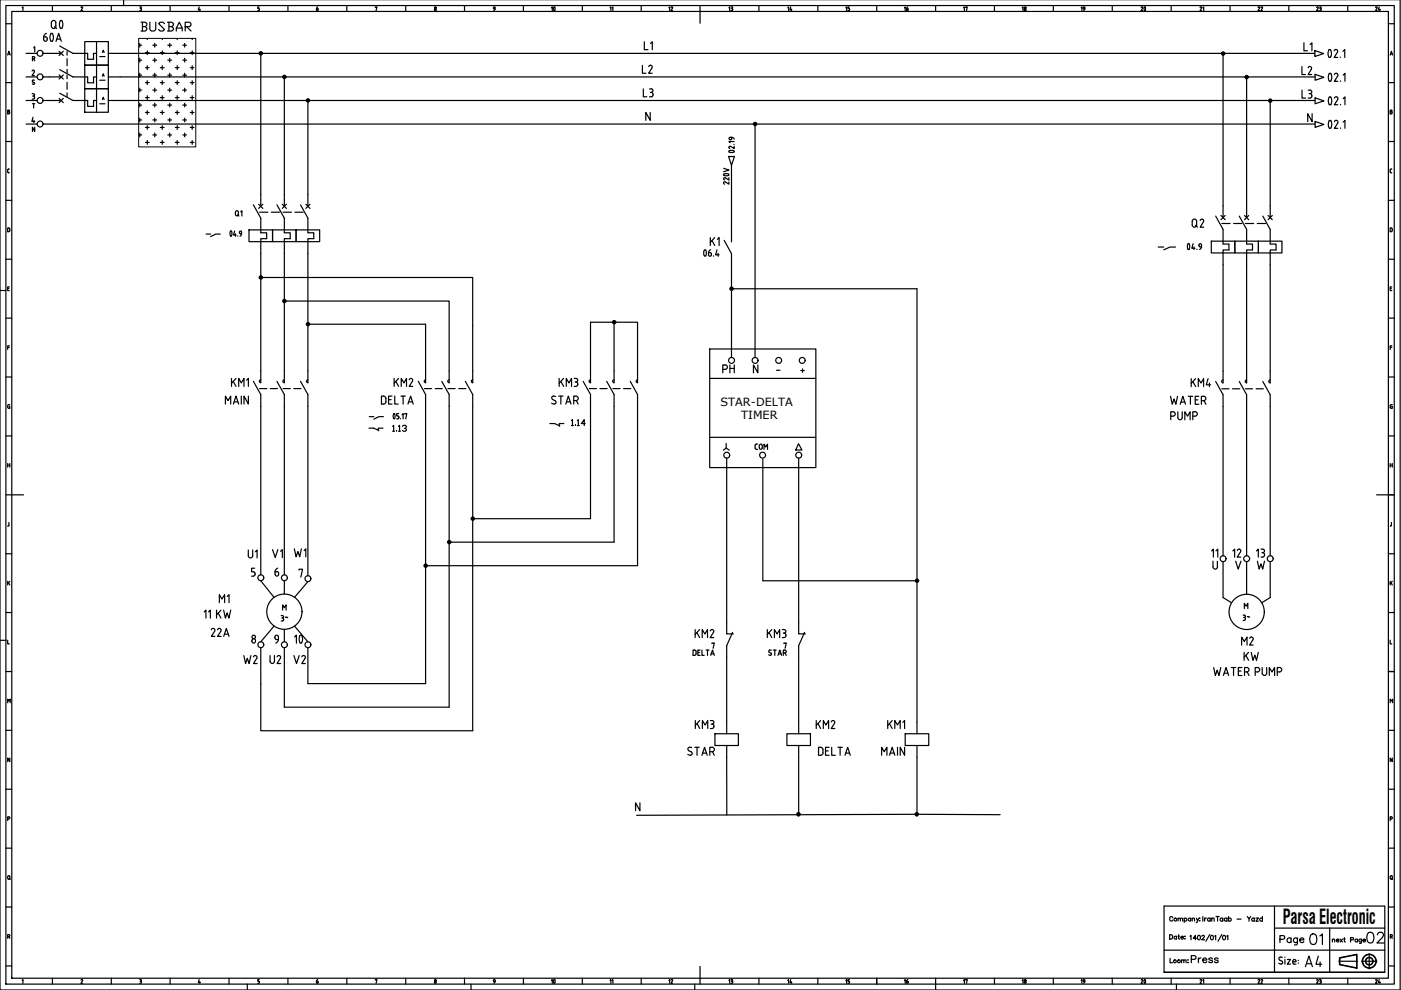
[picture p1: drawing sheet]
<svg xmlns="http://www.w3.org/2000/svg" width="297mm" height="210mm" viewBox="0 0 297 210" stroke-linecap="round" stroke-linejoin="round" font-family="sans-serif">
<!-- layer: 035 -->
<g fill="none" stroke="#000" stroke-width=".25">
<path d="M26.2 -.1v1.3M296.9 -.1v210h-296.9v-210M1.2 5h1.3M1.2 17.5h1.3M1.6 11.7l.3-.8 .3 .8M1.7 11.4h.4M2.5 2.4h291.9v205h-291.9zM4.7 1.6l.2-.1v.8M23.6 1.2v1.2M29.6 1.5h.2M29.7 1.8h.1M29.8 1.5l.2 .1-.2 .2"/>
<path d="M29.8 1.8l.2 .2-.2 .3M36.1 1.2v1.2M42.2 1.5l-.2 .6h.5M42.4 1.9v.4M48.6 1.2v1.2M54.9 1.5h-.2v.3l.3 .2M55 2v.1M55 2.1l-.3 .2M61 1.2v1.2M73.5 1.2v1.2M79.6 1.6l.3-.1-.2 .8M86 1.2v1.2"/>
<path d="M92.5 2v.1M92.5 2l-.2-.2-.2 .3 .2 .2 .2-.2M98.5 1.2v1.2M111 1.2v1.2M123.5 1.2v1.2M136 1.2v1.2M148.4 1.2v1.2M160.9 1.2v1.2M173.4 1.2v1.2M185.9 1.2v1.2M198.4 1.2v1.2M210.8 1.2v1.2"/>
<path d="M223.3 1.2v1.2M235.8 1.2v1.2M248.3 1.2v1.2M260.8 1.2v1.2M273.3 1.2v1.2M285.7 1.2v1.2M294.4 5h1.2M294.4 17.5h1.2M294.7 11.7l.3-.8 .3 .8M294.8 11.4h.4M1.2 30h1.3M1.6 36.4l.2 .2"/>
<path d="M1.6 23.7h.2M1.8 36.6h.2M1.8 35.8h.2M1.8 35.8l-.2 .2v.4M1.9 23.3l.1 .2-.1 .2 .2 .2-.1 .2h-.4v-.7h.2M294.4 30h1.2M294.7 36.4l.2 .2M294.7 23.7h.3M294.9 36.6h.2M294.9 35.8h.2M294.9 35.8l-.2 .2v.4M295 23.3l.1 .2-.1 .2 .2 .2-.1 .2h-.4v-.7h.3"/>
<path d="M1.2 42.5h1.3M1.2 55h1.3M1.8 48.3h-.2v.8h.2M1.8 48.3l.3 .3-.1 .4-.2 .1M294.4 42.5h1.2M294.4 55h1.2M294.9 48.3h-.2v.8h.2M294.9 48.3l.3 .3-.1 .4-.2 .1M0 61.6h1.2M1.2 67.5h1.3M1.2 79.9h1.3M1.6 61.2h.3"/>
<path d="M1.6 73.7h.4M2 60.8h-.4v.8h.4M2 73.3h-.4v.8M294.4 67.5h1.2M294.4 79.9h1.2M294.7 61.2h.3M294.7 73.7h.4M295.1 60.8h-.4v.8h.4M295.1 73.3h-.4v.8M1.2 92.4h1.3M1.6 98.6h.5M1.6 98.3v.8"/>
<path d="M1.8 85.8h.3M1.9 85.8l-.3 .2v.3l.3 .3M1.9 86.1h.2v.5h-.3M2.1 98.3v.8M294.4 92.4h1.2M294.7 98.3v.8M294.7 98.6h.5M295 85.8h.2M295 85.8l-.3 .2v.3l.3 .3M295.1 86.1h.1v.5h-.2M295.2 98.3v.8M1.2 104.9h1.3"/>
<path d="M1.2 117.4h1.3M1.6 111.5h.1M1.9 110.8v.6l-.2 .1M294.4 104.9h1.2M294.4 117.4h1.2M294.7 111.5h.1M295 110.8v.6l-.2 .1M0 135.8h1.2M1.2 129.9h1.3M1.6 135.7v.8h.4M1.6 123.2v.8M1.8 123.5l.3 .5"/>
<path d="M2.1 123.2l-.5 .5M294.4 129.9h1.2M294.7 135.7v.8h.4M294.7 123.2v.8M294.9 123.5l.3 .5M295.2 123.2l-.5 .5M1.2 142.4h1.3M1.2 154.8h1.3M1.6 149v-.8l.3 .4 .3-.4v.8M294.4 142.4h1.2M294.4 154.8h1.2M1.2 167.3h1.3"/>
<path d="M1.2 179.8h1.3M1.6 173.6h.4v-.4h-.4v.8M2.1 160.7v.8l-.5-.8v.8M294.4 167.3h1.2M294.4 179.8h1.2M294.7 173.6h.4v-.4h-.4v.8M295.2 160.7v.8l-.5-.8v.8M1.2 192.3h1.3M1.6 198.6l.4-.1v-.3h-.4v.8M1.7 186.2l.2 .3 .2-.3M1.9 198.6l.2 .4M1.9 186.3l.3 .2"/>
<path d="M2.1 185.9v.3M2.1 185.9l-.2-.3-.2 .1-.1 .5M294.4 192.3h1.2M1.3 204.8h1.2M4.7 207.9l.2-.2v.8M11.1 207.4v1.3M17.2 207.8l.1-.1 .2 .1-.3 .7h.3M23.6 207.4v1.3M29.6 207.7h.2M29.7 208h.1M29.8 207.7l.2 .2-.2 .1M29.8 208l.2 .3-.4 .2"/>
<path d="M36.1 207.4v1.3M42.2 207.7l-.2 .6h.5M42.4 208.1v.4M48.6 207.4v1.3M52.4 208.7v1.2M54.9 207.7h-.2v.3l.3 .2M55 208.2v.1M55 208.3l-.3 .2M61 207.4v1.3M73.5 207.4v1.3M79.6 207.8l.3-.1-.2 .8M86 207.4v1.3"/>
<path d="M92.5 208.2v.1M92.5 208.2l-.2-.2-.2 .3 .2 .2 .2-.2M98.5 207.4v1.3M99.9 208.7v1.2M111 207.4v1.3M123.5 207.4v1.3M136 207.4v1.3M147.3 208.7v1.2M148.4 207.4v1.3M160.9 207.4v1.3M173.4 207.4v1.3M185.9 207.4v1.3"/>
<path d="M198.4 207.4v2.5M210.8 207.4v1.3M223.3 207.4v1.3M235.8 207.4v1.3M248.3 207.4v1.3M249.4 208.7v1.2M260.8 207.4v1.3M273.3 207.4v1.3M285.7 207.4v1.3M294.4 204.8h1.2"/>
<circle cx="92.3" cy="1.6" r=".18"/>
<circle cx="92.3" cy="207.9" r=".18"/>
</g>
<!-- layer: 07 -->
<path d="M1.2 1.2h294.4v207.5h-294.4zM148.4 2.4v2.5M2.5 104.9h2.5M291.9 104.9h2.5M148.4 204.9v2.5" fill="none" stroke="#000" stroke-width=".25"/>
<g fill="none" stroke="#000" stroke-width=".25">
<path d="M5.5 16.3h2.4M9.1 16.3h1.4M25.5 16.3h253.3M25.5 11.3h253.3M29.4 9.6h.6M29.4 12.8h.6M29.4 15.9h.6M29.4 19.1h.6M29.6 9.2v.8M29.6 12.4v.8M29.6 15.5v.8M29.6 18.7v.8"/>
<path d="M30.8 11.2h.8M30.8 14.3h.8M30.8 17.5h.8M31.2 10.8v.8M31.2 13.9v.8M31.2 17.1v.8M32.4 9.6h.8M32.4 12.8h.8M32.4 15.9h.8M32.4 19.1h.8M32.8 9.2v.8M32.8 12.4v.8"/>
<path d="M32.8 15.5v.8M32.8 18.7v.8M34 11.2h.8M34 14.3h.8M34 17.5h.8M34.4 10.8v.8M34.4 13.9v.8M34.4 17.1v.8M35.6 9.6h.8M35.6 12.8h.8M35.6 15.9h.8M35.6 19.1h.8"/>
<path d="M36 9.2v.8M36 12.4v.8M36 15.5v.8M36 18.7v.8M37.2 11.2h.8M37.2 14.3h.8M37.2 17.5h.8M37.6 10.8v.8M37.6 13.9v.8M37.6 17.1v.8M38.8 9.6h.7M38.8 12.8h.7"/>
<path d="M38.8 15.9h.7M38.8 19.1h.7M39.2 9.2v.8M39.2 12.4v.8M39.2 15.5v.8M39.2 18.7v.8M40.3 11.2h.8M40.3 14.3h.8M40.3 17.5h.8M40.7 10.8v.8M40.7 13.9v.8M40.7 17.1v.8"/>
<path d="M55.3 11.3v29.9M60.3 16.3v24.9M259.3 11.4v32.2M264.3 16.4v27.2M5.5 21.3h2.4M5.5 26.3h2.4M9.1 21.3h1.4M9.1 26.3h269.7M25.5 21.3h253.3M29.4 22.3h.6M29.4 25.4h.6M29.4 28.6h.6"/>
<path d="M29.6 21.9v.8M29.6 25.1v.7M29.6 28.2v.8M30.8 20.7h.8M30.8 23.8h.8M30.8 27h.8M30.8 30.2h.8M31.2 20.3v.8M31.2 23.5v.7M31.2 26.6v.8M31.2 29.8v.8M32.4 22.3h.8"/>
<path d="M32.4 25.4h.8M32.4 28.6h.8M32.8 21.9v.8M32.8 25.1v.7M32.8 28.2v.8M34 20.7h.8M34 23.8h.8M34 27h.8M34 30.2h.8M34.4 20.3v.8M34.4 23.5v.7M34.4 26.6v.8"/>
<path d="M34.4 29.8v.8M35.6 22.3h.8M35.6 25.4h.8M35.6 28.6h.8M36 21.9v.8M36 25.1v.7M36 28.2v.8M37.2 20.7h.8M37.2 23.8h.8M37.2 27h.8M37.2 30.2h.8M37.6 20.3v.8"/>
<path d="M37.6 23.5v.7M37.6 26.6v.8M37.6 29.8v.8M38.8 22.3h.7M38.8 25.4h.7M38.8 28.6h.7M39.2 21.9v.8M39.2 25.1v.7M39.2 28.2v.8M40.3 20.7h.8M40.3 23.8h.8M40.3 27h.8"/>
<path d="M40.3 30.2h.8M40.7 20.3v.8M40.7 23.5v.7M40.7 26.6v.8M40.7 29.8v.8M65.3 21.3v19.9M155.1 35v13.8M160.1 26.3v49.5M269.3 21.4v22.2M55.3 58.8h44.9v19.8M55.3 53.7v24.9M60.3 53.7v24.9"/>
<path d="M65.3 53.7v24.9M155.1 56.3v19.5M259.3 56.1v22.6M264.3 56.1v22.6M269.3 56.1v22.6M60.3 63.8h34.9v14.8M65.3 68.7h24.9v9.9M125.2 78.6v-10.3h10v10.3M130.2 68.3v10.3M155.1 61.2h39.3v91.9M55.3 86.1v35.8M60.3 86.1v35.8"/>
<path d="M65.3 86.1v36M90.2 86.1v58.8h-24.9v-7.6M95.2 86.1v63.8h-34.9v-12.6M100.2 86.1v68.8h-44.9v-17.6M125.2 86.1v23.9h-25M130.2 86.1v28.8h-35M135.2 86.1v33.8h-45M154.1 97.1v34.8M161.7 97.3v25.8h32.7M169.3 97.1v34.8M259.3 86.2v31.6M264.3 86.2v31.6"/>
<path d="M269.3 86.2v31.6M259.3 119.1v7.6l1.8 1.1M264.3 119.1v6.9M269.3 119.1v7.6l-1.8 1.1M55.3 123.1l2.8 3.6M60.3 123.1v2.9M65.3 123.3l-2.9 3.4M154.1 139.4v13.7M169.3 139.4v13.7M154.1 160.6v12.2M169.3 160.6v12.4M194.4 160.6v12.4"/>
<path d="M212 172.7l-17.6-.1-59.4 .3"/>
</g>
<!-- layer: SYMS -->
<g fill="none" stroke="#000" stroke-width=".25">
<path d="M10.5 16.3h2.5M12.5 15.9l.9 .9M12.7 14.8l2.8 1.5h3.1v1.3h1.2v-1.3h.7M12.7 19.8l2.8 1.5h3.1v1.3h1.2v-1.3h.7M13.4 15.9l-.9 .9M15.5 11.3h3.1v1.3h1.2v-1.3h.7M18 8.8h5v5h-5zM18 13.8h5v5h-5zM18 18.8h5v5h-5zM20.5 8.8v15M23 11.3h2.5M23 16.3h2.5"/>
<path d="M10.5 21.3h2.5M12.5 20.9l.9 .9M13.4 20.9l-.9 .9M23 21.3h2.5M154.5 33.2h1.2l-.6 1.8zM278.8 20.8l1.9 .6-1.9 .6zM278.8 25.8l1.9 .6-1.9 .6zM52.8 48.7h5v2.5h-5zM53.7 43.4l1.6 2.8v3.2h1.2v1.2h-1.2v3.1M54.8 43.3l.9 .9M55.3 41.2v2.5M55.7 43.3l-.9 .9"/>
<path d="M57.8 48.7h5v2.5h-5zM58.7 43.4l1.6 2.8v3.2h1.2v1.2h-1.2v3.1M59.8 43.3l.9 .9M60.3 41.2v2.5M60.7 43.3l-.9 .9M62.8 48.7h5v2.5h-5zM63.7 43.4l1.6 2.8v3.2h1.2v1.2h-1.2v3.1M64.8 43.3l.9 .9M65.3 41.2v2.5M65.7 43.3l-.9 .9M155.1 53.8v2.5M256.8 51.1h5v2.5h-5z"/>
<path d="M257.7 45.8l1.6 2.8v3.1h1.3v1.3h-1.3v3.1M258.9 45.7l.9 .9M259.3 43.6v2.5M259.8 45.7l-.9 .9M261.8 51.1h5v2.5h-5zM262.7 45.8l1.6 2.8v3.1h1.3v1.3h-1.3v3.1M263.9 45.7l.9 .9M264.3 43.6v2.5M264.8 45.7l-.9 .9M266.8 51.1h5v2.5h-5zM267.7 45.8l1.6 2.8v3.1h1.3v1.3h-1.3v3.1M268.9 45.7l.8 .9"/>
<path d="M269.3 43.6v2.5M269.7 45.7l-.8 .9M60.3 78.6v2.5M65.3 78.6v2.5l-.3-.3 .3-.3M95.2 78.6v2.5l-.3-.3 .3-.3M100.2 78.6v2.5l-.3-.3 .3-.3M125.2 78.6v2.5l-.3-.3 .3-.3M130.2 78.6v2.5M135.2 78.6v2.5l-.3-.3 .3-.3M259.3 78.7v2.5M264.3 78.7v2.5M269.3 78.7v2.5"/>
<path d="M55.3 83.6v2.5M58.7 80.8l1.6 2.8v2.5M60.3 80.5l-.3 .3 .3 .3M63.7 80.8l1.6 2.8v2.5M78.2 90.8h1l1.1 .5M81.2 90.8h-1v.5M83.2 90.4l.3-.2v1.2M83.2 91.4h.5M84.1 91.2v.2M84.5 90.4l.2-.2v1.2M84.5 91.4h.4M85.3 90.4l.2-.2h.5l.1 .4-.4 .2"/>
<path d="M86 90.8l.1 .2-.1 .4h-.5l-.2-.2M90.2 83.6v2.5M93.7 80.8l1.5 2.8v2.5M98.7 80.8l1.5 2.8v2.5M116.6 89.8h1l1.1 .5M119.5 89.8h-.9v.6M121.2 89.2l.2-.2v1.2M121.2 90.2h.4M122 90v.2M122.4 89.2l.2-.2v1.2M122.4 90.2h.4M123.6 80.8l1.6 2.8v2.5"/>
<path d="M124.1 89.8h-.8l.6-.8v1.2M128.6 80.8l1.6 2.8v2.5M130.2 80.5l-.3 .3 .3 .3M133.6 80.8l1.6 2.8v2.5M257.7 80.9l1.6 2.8v2.5M259.3 80.6l-.3 .3 .3 .3M262.7 80.9l1.6 2.8v2.5M264.3 80.6l-.3 .3 .3 .3M267.7 80.9l1.6 2.8v2.5M269.3 80.6l-.3 .3 .3 .3M154.1 131.9v2.5h1.4M155.3 134.1l-1.2 2.8v2.5"/>
<path d="M169.3 131.9v2.5h1.5M170.6 134.1l-1.3 2.8v2.5M151.6 155.6h4.9v2.5h-4.9zM154.1 153.1v2.5M154.1 158.1v2.5M166.8 155.6h5v2.5h-5zM169.3 153.1v2.5M169.3 158.1v2.5M191.9 155.6h5v2.5h-5zM194.4 153.1v2.5M194.4 158.1v2.5"/>
<circle cx="8.5" cy="16.3" r=".62"/>
<circle cx="55.3" cy="11.3" r=".35"/>
<circle cx="55.3" cy="11.3" r=".22"/>
<circle cx="55.3" cy="11.3" r=".12"/>
<circle cx="60.3" cy="16.3" r=".35"/>
<circle cx="60.3" cy="16.3" r=".22"/>
<circle cx="60.3" cy="16.3" r=".12"/>
<circle cx="259.3" cy="11.3" r=".35"/>
<circle cx="259.3" cy="11.3" r=".22"/>
<circle cx="259.3" cy="11.3" r=".12"/>
<circle cx="264.3" cy="16.3" r=".35"/>
<circle cx="264.3" cy="16.3" r=".22"/>
<circle cx="264.3" cy="16.3" r=".12"/>
<circle cx="8.5" cy="21.3" r=".62"/>
<circle cx="8.5" cy="26.3" r=".62"/>
<circle cx="65.3" cy="21.3" r=".35"/>
<circle cx="65.3" cy="21.3" r=".22"/>
<circle cx="65.3" cy="21.3" r=".12"/>
<circle cx="160.1" cy="26.3" r=".35"/>
<circle cx="160.1" cy="26.3" r=".22"/>
<circle cx="160.1" cy="26.3" r=".12"/>
<circle cx="269.3" cy="21.3" r=".35"/>
<circle cx="269.3" cy="21.3" r=".22"/>
<circle cx="269.3" cy="21.3" r=".12"/>
<circle cx="55.3" cy="58.8" r=".35"/>
<circle cx="55.3" cy="58.8" r=".12"/>
<circle cx="55.3" cy="58.8" r=".22"/>
<circle cx="60.3" cy="63.8" r=".35"/>
<circle cx="60.3" cy="63.8" r=".12"/>
<circle cx="60.3" cy="63.8" r=".22"/>
<circle cx="65.3" cy="68.7" r=".35"/>
<circle cx="65.3" cy="68.7" r=".12"/>
<circle cx="65.3" cy="68.7" r=".22"/>
<circle cx="130.2" cy="68.3" r=".35"/>
<circle cx="130.2" cy="68.3" r=".12"/>
<circle cx="130.2" cy="68.3" r=".22"/>
<circle cx="155.1" cy="61.2" r=".35"/>
<circle cx="155.1" cy="61.2" r=".12"/>
<circle cx="155.1" cy="61.2" r=".22"/>
<circle cx="160.1" cy="76.4" r=".62"/>
<circle cx="165.1" cy="76.4" r=".62"/>
<circle cx="170.1" cy="76.4" r=".62"/>
<circle cx="154.1" cy="96.5" r=".62"/>
<circle cx="169.3" cy="96.5" r=".62"/>
<circle cx="90.2" cy="119.9" r=".35"/>
<circle cx="90.2" cy="119.9" r=".12"/>
<circle cx="90.2" cy="119.9" r=".22"/>
<circle cx="95.2" cy="114.9" r=".35"/>
<circle cx="95.2" cy="114.9" r=".12"/>
<circle cx="95.2" cy="114.9" r=".22"/>
<circle cx="100.2" cy="110" r=".35"/>
<circle cx="100.2" cy="110" r=".12"/>
<circle cx="100.2" cy="110" r=".22"/>
<circle cx="55.3" cy="122.5" r=".62"/>
<circle cx="60.3" cy="129.7" r="3.7"/>
<circle cx="65.3" cy="122.7" r=".62"/>
<circle cx="194.4" cy="123.1" r=".35"/>
<circle cx="194.4" cy="123.1" r=".22"/>
<circle cx="194.4" cy="123.1" r=".12"/>
<circle cx="264.3" cy="129.7" r="3.7"/>
<circle cx="169.3" cy="172.6" r=".35"/>
<circle cx="169.3" cy="172.6" r=".12"/>
<circle cx="169.3" cy="172.6" r=".22"/>
<circle cx="194.4" cy="172.6" r=".35"/>
<circle cx="194.4" cy="172.6" r=".22"/>
<circle cx="194.4" cy="172.6" r=".12"/>
</g>
<!-- layer: DESC -->
<g fill="none" stroke="#000" stroke-width=".25">
<path d="M43.3 129.7l.4-.3v1.7M44.2 129.7l.4-.3v1.7M45.9 129.4v1.7M46.3 130l.5 1.1M47.4 129.4l.4 1.7 .4-1.2 .3 1.2 .4-1.7M146.7 158.5a.44 .44 0 0 0-.7 0 .44 .44 0 0 0 0 .6l.6 .3a.42 .42 0 0 1 0 .6 .42 .42 0 0 1-.6 0h-.2M147.3 158.4h1M147.8 158.4v1.7M149 159.7h.8M150.5 159.4h.5M151 158.4h-.5v1.7M151 158.4a.48 .48 0 0 1 .5 .5 .48 .48 0 0 1-.5 .5"/>
<path d="M151.1 159.4l.3 .7M148.8 160.1l.6-1.7 .5 1.7"/>
</g>
<!-- layer: DESCCHILD -->
<g fill="none" stroke="#000" stroke-width=".25">
<path d="M117.2 84.7l.5 .3a.42 .42 0 0 1 .1 .6 .42 .42 0 0 1-.7 0l-.1-.1M118.9 84v1.7M120 85.7l.5-1.7 .6 1.7M120.1 85.2h.8M122.1 84h-.5v1.7M122.2 84.9l.4 .8M147.2 137.8h-.3v1.2l.5-.1 .2-.3M147.6 138.2v.4M148 138.3h.3M148.4 137.8h-.4v1.2h.4M148.8 137.8v1.2h.5M150 137.8v1.2"/>
<path d="M150.7 139l.4-1.2 .3 1.2M150.8 138.6h.5M163 138.8l.3 .2M163.2 137.8l-.2 .4 .4 .3M163.4 138.5l.2 .2-.3 .2M164.3 137.8v1.2M165 139l.3-1.2 .4 1.2M165.1 138.6h.5M166.1 138.4h.5l.1-.4-.6-.2v1.2M166.5 138.4l.2 .6"/>
</g>
<!-- layer: LINK -->
<g fill="none" stroke="#000" stroke-width=".25">
<path d="M14.2 12.4v1.5M14.2 14.7v.8M14.2 15.9v.8M14.2 17.5v1.4M14.2 19.7v.8M55 45h1.8M57.5 45h1.8M60 45h1.8M62.5 45h1.8M259.1 47.4h1.7M261.6 47.4h1.7M264.1 47.4h1.7"/>
<path d="M266.6 47.4h1.7M55 82.4h1.6M57.3 82.4h1.5M60 82.4h1.6M62.3 82.4h1.5M90 82.4h1.5M92.3 82.4h1.5M95 82.4h1.5M97.3 82.4h1.5M124.9 82.4h1.6M127.2 82.4h1.5M129.9 82.4h1.6"/>
<path d="M132.2 82.4h1.5M259.1 82.4h1.5M261.3 82.4h1.5M264.1 82.4h1.5M266.3 82.4h1.5"/>
</g>
<!-- layer: MISC -->
<path d="M21.1 12h1.2M21.1 17h1.2M21.7 11.1l.2-.5 .2 .5M21.7 16.1l.2-.5 .2 .5M21.1 22h1.2M21.7 21.1l.2-.5 .2 .5M263.8 129v-1.1l.4 .6 .4-.6v1.1" fill="none" stroke="#000" stroke-width=".25"/>
<!-- layer: XREF -->
<g fill="none" stroke="#000" stroke-width=".25">
<path d="M281.7 10.6h.4M281.7 12.1h.4M281.7 10.6a1.58 1.58 0 0 0 0 1.5M281.8 15.6l.2-.1a1.18 1.18 0 0 1 0 1.7l-.2-.1M281.8 15.6a1.58 1.58 0 0 0 0 1.5M282.1 10.6a1.58 1.58 0 0 1 0 1.5M282.9 10.8v-.2a.37 .37 0 0 1 .6 0 .37 .37 0 0 1 .1 .5M282.9 15.8a.39 .39 0 0 1 .5-.2 .39 .39 0 0 1 .2 .5l-.7 1.1h.8M283.5 11.1l-.6 1.1h.7M284.2 12.1v.1M284.2 17.1v.1M284.7 10.9l.4-.4v1.7"/>
<path d="M284.8 15.9l.4-.3v1.6M154.5 31.2l.2 .3M154.6 32v.2l.2 .1 .8-.1M154.6 32l.5-.1 .5 .1M154.8 29.1h.3M154.8 29.6h.1M154.8 29.1l-.2 .3 .2 .2M155.1 29.1l.6 .4M155.2 29.1l-.1 .4-.2 .1M155.6 30.6h.1M155.6 32v.2M155.7 31v.5l-.9-.5-.2 .2"/>
<path d="M155.7 30h-1.2l.3 .2M281.8 20.6h.4a1.65 1.65 0 0 1 0 1.5M281.8 22.1h.4M281.8 25.6h.4M281.8 20.6a1.58 1.58 0 0 0 0 1.5M281.8 25.6a1.58 1.58 0 0 0 0 1.5M282.2 25.6a1.18 1.18 0 0 1-.2 1.6l-.2-.1M282.9 20.8l.1-.1a.38 .38 0 0 1 .5-.1 .38 .38 0 0 1 .1 .5l-.7 1.1h.8M282.9 25.8l.1-.1a.38 .38 0 0 1 .5-.1 .38 .38 0 0 1 .1 .5M283.6 26.1l-.7 1.1h.8M284.2 22.1v.1M284.2 27.1v.1"/>
<path d="M284.8 20.9l.4-.4v1.7M284.8 25.9l.4-.4v1.7M43.7 49.6h1M46.7 49.6h-1l-1 .6M48.9 50h.2M48.9 50l-.2-.5 .3-.5 .2 .5-.1 .5M49.7 49l-.2 .8h.6M49.9 49.6v.5M50.4 50v.1M51.2 49.6l-.4-.2 .2-.4 .2 .2a.69 .69 0 0 1-.3 .9M245.6 52.4h1.1M249.2 52.4h-1.1l-1.4 .6"/>
<path d="M251.9 51.7a.72 .72 0 0 1 0 1.2l-.2-.6zM253 51.7l-.3 .9h.7M253.2 52.4v.5M253.8 52.8v.1M254.2 52.1v-.3l.3-.1 .2 .2a.74 .74 0 0 1-.4 1M254.2 52.1l.3 .2M254.5 52.4h.2M78.3 88.3h1M81.3 88.3h-1l-1 .6M83.5 87.8l-.1 .7 .1 .3 .2-.1M83.7 87.8l.1 .4-.1 .5M84.1 88.8h.2"/>
<path d="M84.4 88.2l.2 .2M84.6 88.4v.2M84.6 88.5l-.2 .3M84.9 88.7v.1M85.2 87.9l.3-.2v1.1M85.8 87.8v-.1h.5l-.3 1.1"/>
</g>
<!-- layer: WIREFIXED -->
<path d="M137.9 23.8v1.7l-1-1.7v1.7M135.7 170.2v1.7l-1-1.7v1.7" fill="none" stroke="#000" stroke-width=".25"/>
<!-- layer: WIREREF -->
<path d="M278.2 24.1v1.7l-.9-1.7v1.7" fill="none" stroke="#000" stroke-width=".25"/>
<!-- layer: TAGS -->
<g fill="none" stroke="#000" stroke-width=".25">
<path d="M6.8 15.1l.3-.2 .2 .2-.5 .9h.5M6.8 19.9h.3M7.1 19.9l.2 .2-.2 .3 .2 .4M6.8 21h.3M6.9 20.4h.2M7 24.9l-.2 .9h.6M7.2 25.5v.5M7.3 20.7l-.2 .3M160.7 77.4v1.7l-1-1.7v1.7M53.3 122.2h.4M53.4 136a.41 .41 0 0 1 .4-.6 .41 .41 0 0 1 .4 .6M53.4 136a.37 .37 0 0 0 .4 .3 .37 .37 0 0 0 .4-.3"/>
<path d="M53.7 121.2a.42 .42 0 0 1 .4 .6M54.1 121.8l-.4 .3M63.4 120.9v-.2h.8l-.4 1.7"/>
<circle cx="53.8" cy="135" r=".37"/>
</g>
<!-- layer: TERMS -->
<path d="M7 17l-.1 .3 .3 .2M7 17h.3M7.1 12h-.2v.9M7.2 12.5l.2 .4M7.2 17.5l.1 .3h-.5M6.9 22h.5M7.1 22v.9M7.4 27v.9l-.5-.9v.9M257.2 120.2a.48 .48 0 0 0 .5 .5 .48 .48 0 0 0 .4-.5" fill="none" stroke="#000" stroke-width=".25"/>
<!-- layer: 0 -->
<g fill="none" stroke="#000" stroke-width=".25">
<path d="M150.5 74h22.5v25.1h-22.5zM150.5 80.2h22.5M150.5 92.7h22.5M154 94v1l-.6 .5M154 95l.6 .5M169.3 94.1l.7 1.3h-1.3zM246.8 192.1h46.8v14.1h-46.8zM248 198.2h.3a.51 .51 0 0 1 .3 .4 .51 .51 0 0 1-.3 .5h-.3zM248.6 194.6a.34 .34 0 0 0-.3-.3 .34 .34 0 0 0-.3 .4 .37 .37 0 0 0 .1 .5 .37 .37 0 0 0 .5-.1M249.4 198.6a.3 .3 0 0 0-.4 0 .3 .3 0 0 0 0 .4 .3 .3 0 0 0 .4 0M249.4 198.5v.6M249.8 194.8l.4-.1 .1 .6"/>
<path d="M249.8 194.7v.6M249.8 198.5h.3M249.9 198.2v.7l.2 .2M250.3 194.8l.4-.1v.6M250.4 198.7h.5a.3 .3 0 0 0-.5-.1 .3 .3 0 0 0 .1 .5l.4-.1M251.1 194.8a.31 .31 0 0 1 .4-.1 .31 .31 0 0 1 0 .5 .31 .31 0 0 1-.4-.1M251.1 194.7v.9M251.2 198.5h.1M251.2 199h.1M252.3 198.5l.2-.2v1M252.5 194.8a.3 .3 0 0 0-.5 0 .3 .3 0 0 0 0 .4 .3 .3 0 0 0 .5-.1M252.5 194.7v.6"/>
<path d="M252.8 194.8l.4-.1 .1 .6M252.8 194.7v.6M253.7 194.7l.2 .6 .3-.6M253.7 198.9h-.7l.4-.6v1M253.9 195.3l-.3 .3M254 198.4a.43 .43 0 0 1 .5 .4 .43 .43 0 0 1-.5 .4l-.1-.3zM254.4 194.7h.1M254.4 195.2h.1M254.8 198.5l.4-.2 .2 .3-.6 .7h.6M255 194.3v1M255.4 194.6v.7M255.8 194.6l-.3 .1-.1 .2"/>
<path d="M256.5 198.2l-.8 1.4M256.6 194.8a.32 .32 0 0 0-.5-.1 .32 .32 0 0 0 0 .5 .32 .32 0 0 0 .5 0M256.6 194.6v.7M256.8 198.4a.43 .43 0 0 1 .5 .4 .43 .43 0 0 1-.5 .4l-.2-.3zM256.9 194.8l.3-.2 .2 .1v.6M256.9 194.6v.7M257.5 198.5l.2-.2v1M257.8 194.3h.7M258.1 194.3v1M259 198.2l-.8 1.4M259.2 194.8a.32 .32 0 0 0-.4-.1 .32 .32 0 0 0 0 .5 .32 .32 0 0 0 .4 0M259.2 194.6v.7"/>
<path d="M259.4 198.4a.43 .43 0 0 1 .4 .4 .43 .43 0 0 1-.4 .4l-.2-.3zM260.1 198.5l.2-.2v1M260.1 194.8a.32 .32 0 0 0-.4-.1 .32 .32 0 0 0 0 .5 .32 .32 0 0 0 .4 0M260.1 194.6v.7M260.5 194.8a.32 .32 0 0 1 .4-.1 .32 .32 0 0 1 0 .5 .32 .32 0 0 1-.4 0M260.5 194.3v1M262.3 194.9h.8M264.4 194.3l.4 .5 .4-.5M264.8 194.8v.5M265.9 194.8a.32 .32 0 0 0-.4-.1 .32 .32 0 0 0 0 .5 .32 .32 0 0 0 .4 0M265.9 194.6v.7M266.3 194.6h.5l-.5 .7h.5"/>
<path d="M267.7 194.8a.32 .32 0 0 0-.5-.1 .32 .32 0 0 0 0 .5 .32 .32 0 0 0 .5 0M267.7 194.3v1M270.2 192.1v14.1M270.2 196.8h23.4M283.3 199.4l.6-.1a.29 .29 0 0 0-.5-.1 .29 .29 0 0 0 0 .5 .29 .29 0 0 0 .5-.1M284.1 199.1l.5 .6M284.6 199.1l-.5 .6M284.9 199.1h.3M285 198.8v.8l.2 .1M286.3 199.3l.6-.1v-.3l-.6-.1v.9M246.8 201.5h46.8M246.8 206.1h46.8"/>
<path d="M248.1 203.2v.9h.5M271.1 204.2l.5 .2M271.3 203.6l.6 .4v.3l-.3 .1M271.5 202.9l-.3 .3 .1 .3M272.4 203.4v1M272.9 203.4h.7l-.7 1h.7M283.8 203.8h4M284 203.1l3.7-.8v3l-3.7-.8zM284.1 203.1l3.5-.7v2.8l-3.5-.7zM288.7 203.8h3.2M290.3 202.2v3.2"/>
<circle cx="249.2" cy="195" r=".31"/>
<circle cx="249.1" cy="203.8" r=".31"/>
<circle cx="290.3" cy="203.8" r="1.49"/>
<circle cx="290.3" cy="203.8" r="1.41"/>
<circle cx="290.3" cy="203.8" r=".81"/>
<circle cx="290.3" cy="203.8" r=".75"/>
</g>
<!-- layer: LOCBOX -->
<path d="M29.4 8.1h12.1v23.1h-12.1z" fill="none" stroke="#000" stroke-width=".21"/>
<!-- layer: WIREREF_DEST -->
<path d="M153.4 35.7l1.1 .4-1.1 .3M153.5 36.9l-.1 .1a.63 .63 0 0 0 1.1 0v-.1M153.5 36.9l.5-.1 .5 .1M153.8 38.6l-.4 .1 .2 .4M153.8 37.7l-.4 .1 .2 .4M154.5 38.6v.4l-.7-.4M154.5 37.7v.5l-.7-.5" fill="none" stroke="#000" stroke-width=".25"/>
<g font-size="6.6">
<text x="7.1" y="10.6">60A</text>
<text x="8.8" y="8.1">Q0</text>
<text x="59.6" y="138.3">10</text>
</g>
<g font-size="5.3">
<text x="276.6" y="201.4">01</text>
<text x="288.6" y="201.1">02</text>
<text x="275.5" y="206">A4</text>
</g>
<g font-size="4.9">
<text x="28.6" y="7.8">BUSBAR</text>
<text x="275.2" y="12">L1</text>
<text x="135.1" y="16.9">L2</text>
<text x="274.8" y="16.9">L2</text>
<text x="135.1" y="21.9">L3</text>
<text x="149.2" y="53.3">K1</text>
<text x="251.5" y="49.4">Q2</text>
<text x="48" y="83.3">KM1</text>
<text x="82.2" y="83.3">KM2</text>
<text x="117.5" y="83.3">KM3</text>
<text x="152" y="80.4">PH</text>
<text x="251.2" y="83.3">KM4</text>
<text x="246.9" y="90.3">PUMP</text>
<text x="55.4" y="119.6" transform="rotate(-90 55.4 119.6)">U1</text>
<text x="56.4" y="119.6">V1</text>
<text x="61" y="119.2">W1</text>
<text x="57.1" y="123.5">6</text>
<text x="45.2" y="129.1">M1</text>
<text x="43.4" y="136.2">22A</text>
<text x="56.1" y="137.6">9</text>
<text x="146" y="136.5">KM2</text>
<text x="161.6" y="136.5">KM3</text>
<text x="262.1" y="137.9">M2</text>
<text x="50.4" y="141.8">W2</text>
<text x="56.1" y="141.8">U2</text>
<text x="61" y="141.8">V2</text>
<text x="270.2" y="201.4">Page</text>
</g>
<g font-size="4.4">
<text x="115" y="3.9">10</text>
<text x="240.2" y="3.9">20</text>
<text x="135.5" y="11.6">L1</text>
<text x="274.8" y="21.9">L3</text>
<text x="46.6" y="86.8">MAIN</text>
<text x="79.7" y="86.8">DELTA</text>
<text x="246.9" y="86.8">WATER</text>
<text x="158.7" y="96.7">COM</text>
<text x="260" y="119.2">12</text>
<text x="268.8" y="119.2" transform="rotate(-90 268.8 119.2)">13</text>
<text x="58.6" y="133">3~</text>
<text x="262.5" y="141.1">KW</text>
<text x="256.1" y="144.3">WATER PUMP</text>
<text x="146" y="155.6">KM3</text>
<text x="171.8" y="155.6">KM2</text>
<text x="187" y="155.6">KM1</text>
<text x="172.2" y="161.2">DELTA</text>
<text x="185.6" y="161.2">MAIN</text>
<text x="115" y="209.9">10</text>
<text x="240.2" y="209.9">20</text>
<text x="251.2" y="205.3">Press</text>
</g>
<text font-size="4.3" x="272" y="196">Parsa Electronic</text>
<g font-size="4">
<text x="48.7" y="46.9">Q1</text>
<text x="258.9" y="119.2" transform="rotate(-90 258.9 119.2)">11</text>
<text x="262.5" y="132.6">3~</text>
</g>
<g font-size="3.5">
<text x="66" y="3.5">6</text>
<text x="103" y="3.5">9</text>
<text x="128.1" y="3.5">11</text>
<text x="140.8" y="3.5">12</text>
<text x="153.5" y="3.5">13</text>
<text x="165.8" y="3.5">14</text>
<text x="178.2" y="3.5">15</text>
<text x="190.5" y="3.5">16</text>
<text x="203.2" y="3.5">17</text>
<text x="215.5" y="3.5">18</text>
<text x="227.9" y="3.5">19</text>
<text x="256.1" y="3.5" transform="rotate(-90 256.1 3.5)">21</text>
<text x="268.5" y="3.5" transform="rotate(-90 268.5 3.5)">22</text>
<text x="278" y="3.5">23</text>
<text x="290.3" y="3.5">24</text>
<text x="168.6" y="80.1">+</text>
<text x="293.5" y="150.3">M</text>
<text x="293.5" y="187.7">Q</text>
<text x="66" y="209.5">6</text>
<text x="103" y="209.5">9</text>
<text x="128.1" y="209.5">11</text>
<text x="140.8" y="209.5">12</text>
<text x="153.5" y="209.5">13</text>
<text x="165.8" y="209.5">14</text>
<text x="178.2" y="209.5">15</text>
<text x="190.5" y="209.5">16</text>
<text x="203.2" y="209.5">17</text>
<text x="215.5" y="209.5">18</text>
<text x="227.9" y="209.5">19</text>
<text x="256.1" y="209.5" transform="rotate(-90 256.1 209.5)">21</text>
<text x="268.5" y="209.5" transform="rotate(-90 268.5 209.5)">22</text>
<text x="278" y="209.5">23</text>
<text x="290.3" y="209.5">24</text>
</g>
<text font-size="2.6" x="163.3" y="79.7">-</text>
<g font-size="2.4">
<text x="152.8" y="86">STAR-DELTA</text>
<text x="157.2" y="88.9">TIMER</text>
</g>
</svg>
